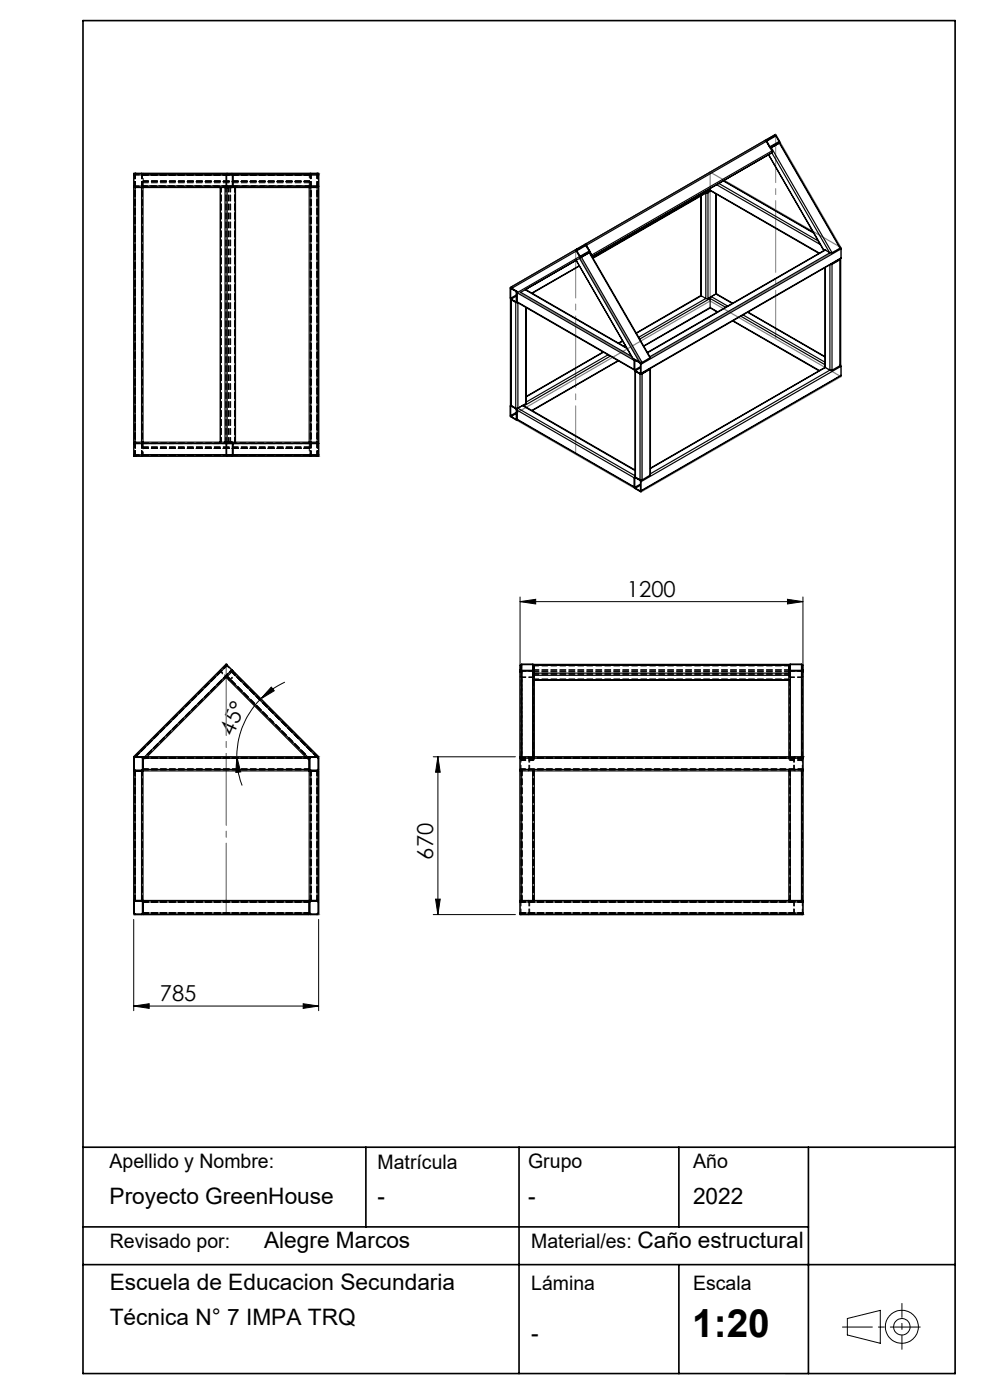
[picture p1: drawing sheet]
<svg xmlns="http://www.w3.org/2000/svg" width="210mm" height="297mm" viewBox="0 0 210 297" stroke-linecap="round" stroke-linejoin="round" font-family="sans-serif">
<g fill="none" stroke="#000" stroke-width=".21">
<path d="M110.3 127.6l3.3-.5v1zM110.3 126.6v66.4M110.3 127.6h60M167 127.1l3.3 .5-3.3 .5zM170.3 126.6v66.4M55.3 148.3a17.5 17.5 0 0 0-5.1 12.2M57.5 145.8l.7 .7-2.9 1.8zM60.4 144.7a17.6 17.6 0 0 0-5.1 3.6M50.2 160.5l.8 3.3-1 .1zM50.2 160.5a16.9 16.9 0 0 0 1.2 6.1M91.9 160.5h17.4M92.9 160.5l.5 3.3h-1z"/>
<path d="M92.9 160.5v33.5M28.4 195v19.4M67.6 195v19.4M91.9 194h17.4M92.4 190.7h1l-.5 3.3zM28.4 213.4l3.2-.5v1zM28.4 213.4h39.2M64.3 212.9l3.3 .5-3.3 .5zM179.7 279.7l7-1.7v7l-7-1.8zM166.5 291.4h5"/>
<circle cx="191.3" cy="281.5" r="1.74"/>
<circle cx="191.3" cy="281.5" r="3.5"/>
</g>
<path d="M178.4 281.5h17.1" fill="none" stroke="#000" stroke-width=".21" stroke-dasharray="6.3 1.3 1.3 1.3" stroke-dashoffset="-.3"/>
<path d="M191.3 276.5v9.7" fill="none" stroke="#000" stroke-width=".21" stroke-dasharray="6.3 1.3 1.3 1.3" stroke-dashoffset="3.4"/>
<path d="M17.6 4.4h185v287h-185zM17.6 243.4h185M77.6 243.4v16.9M110.1 243.4v48M144 243.4v16.9M171.5 243.4v48M17.6 260.3h153.9M17.6 268.3h185M144 268.3v23.1" fill="none" stroke="#000" stroke-width=".35"/>
<g fill="none" stroke="#808080" stroke-width=".25">
<path d="M28.4 36.8h.1M28.4 36.8v60M28.4 36.8h39.2M48 36.8v60M67.6 36.8h.1M67.6 36.8v60M150.6 36.5l-42.4 24.5M150.6 36.5l27.8 16M150.6 36.5v27.3M164.5 28.5l-13.9 8M164.5 28.5l13.9 24M164.5 28.5l-42.4 24.5"/>
<path d="M122.1 53l13.9 24M122.1 53l-13.9 8M178.4 52.5l-42.4 24.5M178.4 52.5v27.4M108.2 61v27.4M108.2 61l27.8 16M136 77v27.4M150.6 63.8l-42.4 24.6M150.6 63.8l27.8 16.1M178.4 79.9l-42.4 24.5M28.4 96.8h.1M28.4 96.8h39.2"/>
<path d="M67.6 96.8h.1M108.2 88.4l27.8 16M48 140.9h.1M48 140.9l19.6 19.6M48 140.9l-19.6 19.6M28.4 160.5h.1M28.4 160.5v33.5M28.4 160.5h39.2M67.6 160.5h.1M67.6 160.5v33.5M110.3 160.5h.1M110.3 160.5h60"/>
<path d="M170.3 160.5h.1M28.4 194h.1M28.4 194h39.2M67.6 194h.1M110.3 194h.1M110.3 194h60M110.3 194v-53.1h60v53.1M170.3 194h.1"/>
</g>
<path d="M164.5 71.9v-43.4M122.1 96.3v-43.3" fill="none" stroke="#808080" stroke-width=".21" stroke-dasharray="15.2 1.3 1.3 1.3" stroke-dashoffset="5"/>
<path d="M48 194v-53.1M110.3 194v-53.1M170.3 194v-53.1" fill="none" stroke="#808080" stroke-width=".21" stroke-dasharray="15.2 1.3 1.3 1.3" stroke-dashoffset=".1"/>
<path d="M48 36.8h.1M48 96.8h.1" fill="none" stroke="#808080" stroke-width=".21" stroke-dasharray="15.2 1.3 1.3 1.3"/>
<g fill="#000">
<path d="M57.5 145.8l.7 .7-2.9 1.8zM50.2 160.5l.8 3.3-1 .1z"/>
<path d="M92.9 160.5l.5 3.3h-1zM92.4 190.7h1l-.5 3.3z"/>
<path d="M28.4 213.4l3.2-.5v1zM64.3 212.9l3.3 .5-3.3 .5zM110.3 127.6l3.3-.5v1zM167 127.1l3.3 .5-3.3 .5z"/>
</g>
<g fill="none" stroke="#000" stroke-width=".25">
<path d="M28.7 36.8h-.3v60h.3M28.7 36.8h.1M28.7 39.8v54M28.7 36.8h38.6M28.8 36.8l-.4 .1v.2h19.6M30 39.8v54M30.3 39.8v54M46.7 39.8h.1M46.7 39.8v54M46.8 39.8h.9M46.8 39.8v54M47.7 39.8h.5"/>
<path d="M47.7 39.8v54M48 39.5l.2 .3M48 39.5h-19.6l.3 .3h18M48 37.1v2.4M48.1 37.1l.1-.2h1l.1 .2M48.1 39.5v.1h1.1l.1-.1M48.1 37.1v2.4M48.1 37.1h1.2M48.1 39.5h1.2M48.2 36.8l-.2 .3M48.2 39.8v54M48.2 39.8h1.7"/>
<path d="M49.2 36.8l.2 .3M49.3 37.1v2.4M49.4 39.5h18.2l-.4 .3h-17.2M49.4 39.5l-.2 .3M49.4 37.1v2.4M49.9 39.8h.1M49.9 39.8v54M50 39.8v54M65.6 39.8v54M65.9 39.8v54M67.1 36.8h.3l.2 .3h-18.2M67.3 36.8h.3v60h-.3"/>
<path d="M67.3 36.8h.1M67.3 39.8v54M150.6 40v.3M152 39.2l22 12.7M152.5 38.9l21.1 12.2M153.4 38.4l19.2 11.1M153.5 38.3l19 11M162.2 29.8l.4 .2M162.2 29.8l-38.1 22.1M162.6 30l.6 1.2 .4 .1M162.6 30l-38.2 22M162.6 30l1.1 2"/>
<path d="M162.6 29.6l1.9-1 .9 1.5-.1 .3M162.6 29.6v.4M162.6 29.6l-.4 .2M162.7 29.9l.6 1.2M163 32.8l11.7 20.4M163.6 31.3l-.2 .2M163.6 31.3l12.9 22.3M163.7 32v.4M163.7 32l-38.1 22.1M163.7 32.4l-.6 .4 11.7 20.3M163.7 32.4l-38.1 22M163.7 32.4l12.3 21.2"/>
<path d="M164.6 28.9l-.2-.2-1.7 1v.2M164.6 28.9l.6 1.1M164.6 28.9l-1.9 1M165.2 30v.2l-1.7 1-.2-.1M165.2 30l-1.9 1.1M165.3 30.4l.1-.1 12.8 22.2v.2M165.3 30.4l-1.7 .9M165.3 30.4l12.9 22.3M122.2 55.2l12 20.9M122.2 55.2l-10.7 6.2M122.2 55.2l-11.7 6.8 23.4 13.6M122.2 55.2h.1"/>
<path d="M122.2 53.3l.7 1.1M122.2 53.3l-13.7 7.9M122.2 55.2l12.3 21.3M122.3 52.8l-.1 .5M122.3 52.8l-13.9 8.1 .1 .3M122.4 53.2l.6 1.2M122.9 56.4l-10.1 5.8M122.9 56.4l-10 5.8M122.9 54.4l.4 .2M122.9 54.4l-13.3 7.7M122.9 54.8l12.7 22M122.9 54.8l-.7 .4"/>
<path d="M123.3 54.6l-.4 .2M123.3 54.6l12.9 22.3M124 51.9l.4 .1M124 51.9l-1.7 .9M124.1 51.9l.3 .1M124.1 51.9h-.1M124.2 52.1l-.1-.1-1.7 1v.2M124.2 52.1l.8 1.2M124.2 52.1l-1.8 1.1M124.4 52l.7 1.3-.1 .3M124.4 52l1.2 2.1M125 53.3l-.1 .2-1.7 1-.2-.1"/>
<path d="M125 53.3l-2 1.1M125 53.6l.1-.1 12.8 22.3v.1M125 53.6l-1.7 1M125 53.6l12.9 22.3M125.1 53.5l.4 .6M125.5 54.1v.2M125.5 54.1h-.1M125.6 54.1v.3M148.7 41.6l.1 21.2M148.8 41.5v21.3M149.7 41v22.3M150 40.8l.7-.4-24.9 14.4"/>
<path d="M150.2 40.9h-.4M150.2 40.9v22.4M150.5 40.5h.1M150.6 40.3l23.1 13.5M150.6 40.3l23.2 13.4M150.6 40.3l-24.8 14.4M150.8 40.5l-.6 .4M151.8 41.1v21.3M151.9 41.2v21M174.9 53.1v-.2l1.1 .7M175 53h.1M175 56.8l.1 21.2"/>
<path d="M175 53l-37.7 21.8M175.1 56.7v21.3M175.1 53.1l-37.7 21.7M176 53.6h.5M176 56.2v22.3M176.1 53.6l-38.2 22.1M176.5 56.1h-.3M176.5 56.1v22.4M176.9 55.7h.1M177.1 55.6h.1M178 55l-1.7 1M178 55h.1"/>
<path d="M178.1 55h-.1M178.2 52.4l.2 .4M178.2 52.7l-1.7 .9M178.2 55.1l-1.7 1M178.2 55.1v22.5M178.3 54.9l-.1 .2M178.3 55l-.1 22.6M178.4 54.7l-42.5 24.7M178.4 52.8l-42.4 24.5M178.4 52.8v1.9M178.4 54.7l-42.4 24.5M108.3 63.5l.1 22.5"/>
<path d="M108.3 63.2l.1 .3M108.3 61.3v1.9M108.4 61.1h-.1M108.4 61.1l-.2 .1v2.1l.2 .3M108.4 61.1l1.1 .6 .1 .4M108.4 61.3l1.1 .6v2.1M108.4 61.3h-.1M108.4 61.1h.1M108.4 63.6l1 .5M108.4 63.6v22.4M108.4 63.5l1 .5M108.5 61.2l1.1 .6v2.2"/>
<path d="M109.4 64.1l.3 .1M109.4 64.1v22.5M109.5 64h-.1M109.5 62.6l-1.2 .6M109.5 62.8l-1.1 .7M109.6 64l.1 .2 24.9 14.3M109.6 64v.2l-.2-.1M109.6 64.1v.1M109.6 62.1l24.9 14.4M109.6 64l24.9 14.4M109.9 64.2v22.4M111.4 61.5l21.6 12.4"/>
<path d="M111.5 61.4h.1M111.5 61.4l21.4 12.4M111.5 65.2v20.4M111.6 65.3l-.1 20.3M127.9 74.7l-16.3 9.4M128 74.7l-16.4 9.5M129 75.3l-17.4 10M129.4 75.6l-18.3 10.5M131.1 76.5l-18.3 10.6M131.2 76.5l-18.3 10.6M132 72.3l-.8 .5M132.1 72.4l-.8 .4"/>
<path d="M132.6 73.2l-.3 .2M132.8 73.6l-.1 .1M134.5 78.4l.3 .4M134.5 76.5l.2-.2 1 .6M134.7 76.3l-.2 .2M134.7 78.5l.1 .2M134.7 76.5v2M134.7 78.7l.1 22.5M134.7 76.3h-.1M134.8 76.5h-.1M134.8 76.5l1.1 .6v2.1M134.8 78.8l.9 .5"/>
<path d="M134.8 78.8v22.4M134.8 78.7l.9 .5M135.6 76.8l.6 .1M135.6 76.8l-1.1-.6v2.2M135.7 79.3h.5M135.7 76.9l.3 .4M135.7 76.9h.1M135.7 79.3v22.5M135.9 79.2h-.2M135.9 77.8l-1.2 .7M135.9 78l-1.1 .7M136 79.2l-.1 .2-.2-.1"/>
<path d="M136 77.3v1.9M136.2 79.3v22.5M136.6 79h.1M136.8 78.8v.1M137.8 78.3l-1.8 1M137.8 78.3h.1M137.9 75.9l-1.7 1M137.9 78.4l-1.7 .9M137.9 78.4v22.4M137.9 78.2v.2M138 78.2l-.1 22.6M148.7 62.7l-13.7 7.9"/>
<path d="M148.8 62.8l.9 .5M148.8 62.8l-13.8 7.9M149.7 63.3h.5M149.7 63.3l-14.2 8.2M150.6 65.2l1.6 1M150.6 63.3v1.9M150.6 63.3l3.3 1.9M150.6 65.2l1.6 .9M150.6 63.3l-14.9 8.6M150.6 65.2l-14 8.2M150.7 65.3l-14.1 8.1M150.9 62.9l-.3 .4"/>
<path d="M150.9 62.9l3.5 2M151.8 62.4l3.6 1.9M151.8 62.4l-1.6 .9M151.8 62.4l-.9 .5M151.8 62.4l3.5 2M151.9 62.2l-.1 .2M151.9 62.2l.1 .2M155.4 68.1l18.3 10.6M155.5 68l18.3 10.6M157.2 67.1l17.8 10.3M157.6 66.8l17.4 10M158.6 66.2l16.4 9.5"/>
<path d="M158.7 66.2l16.3 9.4M175 77.9l-37 21.4M175.1 78l.9 .5M175.1 78l-37.1 21.4M176 78.5h.5M176 78.5l-38 22M178.2 77.6l-1.7 .9M178.3 77.4l.1 .3M178.4 79.6l-42.5 24.7M178.4 77.7v1.9M178.4 77.7l-42.4 24.5M178.4 79.6l-42.4 24.5"/>
<path d="M28.7 96.8h.1M28.7 96.8h38.6M46.7 93.8h.1M46.7 93.8h-18.1l-.2 .3h19.6M46.8 93.8h.9M47.7 93.8h.5M48 96.5l.2 .3M48 96.5h-19.6l.1 .2 .3 .1M48 94.1v2.4M48.1 94.1l.1-.2h1l.1 .2M48.1 96.5l.1 .1h1l.1-.1M48.1 94.1h1.2"/>
<path d="M48.1 94.1v2.4M48.1 96.5h1.2M48.2 93.8l-.2 .3M48.2 93.8h1.7M49.2 93.8l.2 .3M49.3 94.1v2.4M49.4 96.5l-.2 .3M49.4 96.5h18.2l-.1 .2-.4 .1M49.4 94.1v2.4M49.9 93.8h.1M50 93.8h17.3l.3 .3h-18.2M67.3 96.8h.1"/>
<path d="M108.3 88.2l.1 .2M108.3 86.2v2M108.4 86h-.1M108.4 86l-.2 .1 .1 2.2 1.2 .8 .1-.2M108.4 86.2l1.1 .6v2.1M108.4 86.2h-.1M108.4 86l1 .6M108.4 88.4l1 .5M109.4 86.6h.5M109.4 86.6l.2 .4M109.5 88.9h-.1M109.5 87.5l-1.2 .7"/>
<path d="M109.5 87.7l-1.1 .7M109.6 88.9l.1 .2 24.9 14.3M109.6 89v.1M109.6 87v1.9M109.6 87l24.9 14.4M109.6 88.9l24.9 14.4M109.9 86.6l-.3 .4M109.9 86.6l24.8 14.3M110.8 86h.2l23.7 13.7M110.8 86l-.9 .6M110.8 86l23.9 13.8M111.5 85.6l-1.6 1"/>
<path d="M134.5 103.3l.2 .3 1.1 .7 .2-.2M134.5 101.4v1.9M134.7 103.4l.1 .2M134.7 101.4v2M134.7 101.1l-.2 .3M134.7 101.2h-.1M134.8 101.2h-.2l-.1 .2M134.8 101.4l1.1 .7v2M134.8 101.4h-.1M134.8 101.2l.9 .6M134.8 103.6l.9 .5M135.7 101.8h.5"/>
<path d="M135.7 101.8l.3 .4M135.9 104.1h-.2M135.9 102.7l-1.2 .7M135.9 102.9l-1.1 .7M136 102.2v1.9M137.9 100.8l-1.7 1M48 143.7l16.8 16.8h-33.6zM48.2 141.1l-.2-.2-19.6 19.6h.3M48.2 143.5l-.2 .2M48.2 141.1l-19.4 19.4M48.2 141.1l1 1M48.2 143.5l17.4 17.4"/>
<path d="M49.2 142.1l.2 .2M49.2 142.1l-18.9 18.8M49.2 142.6l-1 .9M49.2 142.6l17.9 17.9M49.4 142.3l-.2 .3M49.4 142.3l18.2 18.2h-.3M110.3 142.1l.4 .2M110.7 141l-.2 .1v1l.2 .1M110.7 142.3l-.4 .3M110.7 142.3h2.3M110.7 142.2h2.3M110.7 141h2.3"/>
<path d="M110.7 141v1.2M110.7 142.3v18.2M113 141l.2 .1v1l-.2 .1M113 142.3l.3 .3M113 141v1.2M113 142.3v18.2M113.3 142.8v.5M113.3 141.1h54M113.3 141.1l-.2-.2h-2.5l-.3 .2v19.4M113.3 142.1l-.3 .2M113.3 144.3h54M113.3 142.8h54"/>
<path d="M113.3 143.3h54M113.3 144.2h54M113.3 141.1v1.7M113.3 143.3v17.2M167.3 142.8v.5M167.3 141.1l.3-.2h2.5l.2 .1v19.5M167.3 142.1l.3 .2M167.3 141.1v1.7M167.3 143.3v17.2M167.6 142.3l-.3 .3M167.6 141l-.1 .1v1l.1 .1M167.6 142.3h2.4"/>
<path d="M167.6 142.2h2.4M167.6 141h2.4M167.6 141v1.2M167.6 142.3v18.2M170 142.3l.3 .3M170 141l.2 .1v1l-.2 .1M170 141v1.2M170 142.3v18.2M170.3 142.1l-.3 .2M28.5 160.7l1.7 .1-.1 2.6-1.6-.1zM28.7 163.5h-.3v27.5h.3M28.7 160.5l-.3 .2v2.6l.3 .2"/>
<path d="M28.7 160.5h1.6v2.7M28.7 163.5v27.5M28.7 163.5h1.3M30 163.5h.3M30 160.5l.3 .1v.3h35.3l.1-.3 .2-.1M30 163.5v27.5M30.3 163.2v.3M30.3 163.2l-.3 .3M30.3 163.5v27.5M30.3 163.5h35.3M30.3 163.2h35.3M65.6 163.2v.3"/>
<path d="M65.6 163.5h.3M65.6 163.2l.3 .3M65.6 163.5v27.5M65.8 160.7l1.6 .1-.1 2.6-1.5-.1zM65.9 163.5h1.4M65.9 163.5v27.5M67.3 163.5h.3v27.5h-.3M67.3 160.5l.3 .3v2.5l-.3 .2M67.3 160.5h-1.7v2.7M67.3 163.5v27.5M110.3 160.5h.4M110.3 163.5h.4"/>
<path d="M110.3 160.5v.4M110.3 163.2v.3M110.3 163.2h60M110.3 160.9h60M110.3 160.9v2.3M110.3 163.5v27.5M110.7 160.5h2.3M110.7 163.5h2.3M110.7 163.5v27.5M113 160.5h.3M113 163.5h.3M113 163.5v27.5"/>
<path d="M113.3 160.5h54.3M113.3 163.5h54M113.3 163.5v27.5M167.3 163.5h.3M167.3 163.5v27.5M167.6 160.5h2.4M167.6 163.5h2.4M167.6 163.5v27.5M170 160.5h.3M170 163.5h.3M170 163.5v27.5M170.3 160.5v.4"/>
<path d="M170.3 160.5h.1M170.3 163.2v.3M170.3 160.9v2.3M170.3 163.5v27.5M28.5 191.2l1.7 .1-.1 2.5h-1.6zM28.7 191l-.3 .2v2.6l.1 .2h1.7l.1-.3M28.7 191h1.3M30 191h.3M30 191l.3 .3M30.3 191v.3M30.3 193.7v.3h35.3v-.3M30.3 191.3v2.4"/>
<path d="M30.3 191h35.3M30.3 191.3h35.3M30.3 193.7h35.3M65.6 191h.3M65.6 191v.3M65.6 191.3v2.4M65.8 191.2l1.7 .1-.1 2.5h-1.6zM65.9 191l-.3 .3M65.9 191h1.4M67.3 191l.3 .3v2.6l-.2 .1h-1.6l-.2-.3M110.3 191h.4M110.3 193.7v.3h60v-.3"/>
<path d="M110.3 191v.3M110.3 191.3h60M110.3 193.7h60M110.3 191.3v2.4M110.7 191h2.3M113 191h.3M113.3 191h54M167.3 191h.3M167.6 191h2.4M170 191h.3M170.3 191v.3M170.3 191.3v2.4"/>
</g>
<path d="M30.4 38.5v-1.4M65.6 37.1v1.4M30.4 96.5v-1.4M65.6 95.1v1.4M48.8 144.1l1-1M48.9 144.2l1-1M49.2 142.1l-18.8 18.8M110.7 142.2v18.9M113 142.2v18.9M167.7 142.2v18.9M170 142.2v18.9M65.6 160.9l-17.4-17.4" fill="none" stroke="#000" stroke-width=".21" stroke-dasharray="1.3 .6" stroke-dashoffset=".7"/>
<g fill="none" stroke="#000" stroke-width=".21" stroke-dasharray="1.3 .6">
<path d="M28.4 39.5l.3 .3M28.5 39.5l.2 .1M28.6 37.1l.2-.2M28.7 39.8h.1M28.7 36.8l-.3 .3M28.7 39.6h.1M28.7 36.9l-.2 .2M28.8 39.6l-.2-.1M28.8 36.9h-.1M30 39.8l.4-.3M30 39.6l.2-.1M30.2 37.1l-.2-.2"/>
<path d="M30.4 37.1v-.2M30.4 38.8v-.3M30.4 36.9v-.1M30.4 39.8v-.2M30.4 37.1l-.4-.3M65.6 36.9v.2M65.6 38.5v.3M65.6 39.6v.2M65.6 36.8v.1M65.6 37.1l.3-.3M65.8 37.1l.1-.2M65.9 39.8l-.3-.3"/>
<path d="M65.9 39.6l-.1-.1M67.2 36.9l.2 .2M67.2 36.9h.1M67.3 39.8h-.1M67.3 36.8l.3 .3M67.3 39.6h-.1M67.3 36.9l.2 .2M67.4 39.5l-.2 .1M67.5 39.5l-.2 .1M67.6 39.5l-.3 .3M28.4 96.5l.3 .3M28.5 96.5l.2 .1"/>
<path d="M28.6 94.1l.2-.2M28.7 93.8l-.3 .3M28.7 96.6h.1M28.7 93.9l-.2 .2M28.8 96.6l-.2-.1M28.8 93.8h-.1M28.8 93.9h-.1M30 96.8l.4-.3M30 96.6l.2-.1M30.2 94.1l-.2-.2M30.4 93.9v-.1M30.4 96.8v-.2"/>
<path d="M30.4 94.1l-.4-.3M30.4 96.6v-.1M30.4 95.1v-.3M65.6 96.6v.2M65.6 93.8v.1M65.6 94.8v.3M65.6 96.5l.3 .3M65.8 96.5l.1 .1M65.9 93.8l-.3 .3M65.9 93.9l-.1 .2M67.2 93.9l.2 .2M67.2 96.6h.1"/>
<path d="M67.3 96.8l.3-.3M67.3 93.8h-.1M67.3 96.6l.2-.1M67.3 93.9h-.1M67.4 96.5l-.2 .1M67.5 94.1l-.2-.2M67.6 94.1l-.3-.3M46.8 142.1v.4M46.9 142.2v.2M48.1 141.2h-.2M48.2 141.1h-.4M48.5 144.2h.4"/>
<path d="M48.6 144.1h.2M49.8 143.1v-.2M49.9 143.2v-.4M110.5 142.1v.4M110.5 142.5l.2-.1M110.7 143.7l-.4-.2M110.7 143.6l-.2-.1M110.7 142.2v18.3M113 142.4l.2 .1M113 142.2v18.3M113.2 142.1v.4M113.2 143.5l-.2 .1"/>
<path d="M113.3 143.5l-.3 .2M167.5 142.5l.2-.1M167.5 142.1v.4M167.7 143.7l-.4-.2M167.7 143.6l-.2-.1M167.7 142.2v18.3M170 142.4l.2 .1M170 142.2v18.3M170.2 143.5l-.2 .1M170.2 142.1v.4M170.3 143.5l-.3 .2M110.3 160.9l.1 .3 .3 .1"/>
<path d="M110.3 163.2l.4 .3M110.5 160.9l.2 .2M110.5 160.5v.4M110.5 163.2l.2 .2M110.7 160.5l-.4 .3M110.7 160.7l-.2 .1M112 163.4l.2-.2M112 163.5l.3-.3M112.2 160.8l-.2-.1M112.3 160.8l-.3-.3M113 161.1l.2-.2M113 161.3l.3-.1v-.3"/>
<path d="M113.2 160.9v-.4M113.3 160.9v-.4M167.3 160.9l.1 .3 .3 .1M167.3 160.5v.4M167.5 160.9l.2 .2M167.5 160.5v.4M168.3 163.2l.4 .3M168.5 163.2l.2 .2M168.7 160.5l-.4 .3M168.7 160.7l-.2 .1M170 163.4l.2-.2M170 163.5l.3-.3"/>
<path d="M170 161.3l.3-.1v-.3M170 161.1l.2-.2M170.2 160.8l-.2-.1M170.2 160.9v-.4M170.3 160.8l-.3-.3M110.3 193.7l.4 .3M110.5 193.7l.2 .2M110.7 191l-.4 .3M110.7 191.2l-.2 .1M112 193.9l.2-.2M112 194l.3-.3M112.2 191.3l-.2-.1"/>
<path d="M112.3 191.3l-.3-.3M168.3 193.7l.4 .3M168.5 193.7l.2 .2M168.7 191l-.4 .3M168.7 191.2l-.2 .1M170 194l.3-.3M170 193.9l.2-.2M170.2 191.3l-.2-.1M170.3 191.3l-.3-.3"/>
</g>
<path d="M46.9 142.4l1.2 1.2M48 143.7l-1.2-1.2M49.3 142.4l-1.2-1.2" fill="none" stroke="#000" stroke-width=".21" stroke-dasharray="1.3 .6" stroke-dashoffset=".8"/>
<g fill="none" stroke="#000" stroke-width=".21" stroke-dasharray="1.3 .6" stroke-dashoffset=".2">
<path d="M28.7 36.8v60M30 36.8v60M30.4 37.1h35.2M30.4 38.5h35.2M30.4 38.8h35.2M30.4 38.6h35.2M65.6 37.1h-35.2M65.6 38.5h-35.2M65.8 36.8v60M65.9 36.8v60M67.2 36.9h-18M67.2 39.6h-18"/>
<path d="M67.3 36.8v60M67.4 37.1h-18.1M67.4 39.5h-18.1M67.5 36.8v60M28.5 96.8v-60M28.7 96.8v-60M30 96.8v-60M30.2 96.8v-60M30.4 95.1h35.2M30.4 96.5h35.2M65.6 96.5h-35.2M65.6 95.1h-35.2"/>
<path d="M65.6 94.8h-35.2M65.6 94.9h-35.2M65.9 96.8v-60M67.2 93.9h-18M67.2 96.6h-18M67.3 96.8v-60M67.4 94.1h-18.1M67.4 96.5h-18.1M48.1 141l-19.5 19.5M28.5 163.5v27.5M28.7 163.5v27.5M30 163.5v27.5"/>
<path d="M30.2 163.5v27.5M30.4 163.2h35.2M30.4 160.8h35.2M65.6 163.4h-35.2M65.6 163.2h-35.2M65.6 160.7h-35.2M65.6 160.8h-35.2M67.4 160.5l-18.1-18.1M110.3 163.2h60M110.3 160.8h60M110.5 160.5v-18M110.7 163.5v27.5"/>
<path d="M110.7 160.5v-18.1M113 163.5v27.5M113 160.5v-18.1M113.2 160.5v-18M167.5 160.5v-18M167.7 160.5v-18.1M170 160.5v-18.1M170.2 160.5v-18M170.3 163.2h-60M170.3 163.4h-60M170.3 160.7h-60M170.3 160.8h-60"/>
<path d="M28.7 191v-27.5M30 191v-27.5M30.4 191.3h35.2M30.4 191.2h35.2M30.4 193.9h35.2M30.4 193.7h35.2M65.6 193.7h-35.2M65.6 191.3h-35.2M65.8 191v-27.5M65.9 191v-27.5M67.3 191v-27.5M67.5 191v-27.5"/>
<path d="M110.3 193.7h60M110.3 193.9h60M110.3 191.2h60M110.3 191.3h60M110.5 191v-27.5M110.7 191v-27.5M113 191v-27.5M113.2 191v-27.5M167.5 191v-27.5M167.7 191v-27.5M170 191v-27.5M170.2 191v-27.5"/>
<path d="M170.3 191.3h-60M170.3 193.7h-60"/>
</g>
<path d="M49.4 37.1h-19M49.4 39.5h-19M49.4 94.1h-19M49.4 96.5h-19M49.3 142.2l-18.9 18.9M110.7 142.3v19M113 142.3v19M167.7 142.3v19M170 142.3v19M31.2 160.5l-.8 .8M65.6 161.3l-.8-.8M65.6 161.1l-17.5-17.5" fill="none" stroke="#000" stroke-width=".21" stroke-dasharray="1.3 .6" stroke-dashoffset=".6"/>
<g fill="none" stroke="#000" stroke-width=".21" stroke-dasharray="1.3 .6" stroke-dashoffset=".3">
<path d="M46.9 39.8v54M48.1 37.1h-17.7M48.1 39.5h-17.7M46.8 93.8v-54M46.9 93.8v-54M47.9 93.8v-54M48.1 93.8v-54M48.1 94.1h-17.7M48.1 96.5h-17.7M48.5 93.8v-54M48.6 93.8v-54M48.8 93.8v-54"/>
<path d="M48.9 93.8v-54M49.8 93.8v-54M49.9 93.8v-54M48.2 141.1l-19.4 19.4M110.7 140.9v19.6M113 140.9v19.6M113.3 143.1h54M113.3 142.9h54M113.3 144.2h54M113.3 144.1h54M113.3 142.4h54M113.3 141.1h54"/>
<path d="M113.3 141.2h54M113.3 142.2h54M113.3 142.1h54M113.3 142.5h54M167.3 141.2h-54M167.7 140.9v19.6M170 140.9v19.6M67.2 160.5l-18-18"/>
</g>
<g fill="none" stroke="#000" stroke-width=".21" stroke-dasharray="1.3 .6" stroke-dashoffset=".4">
<path d="M28.6 39.5v-2.4M30.4 39.6v-.8M48.1 37.1h-19.5M48.1 39.5h-19.5M65.6 37.1h-17.6M65.6 39.5h-17.6M65.6 38.8v.8M67.4 37.1v2.4M28.6 96.5v-2.4M30.4 94.8v-.9M48.1 94.1h-19.5M48.1 96.5h-19.5"/>
<path d="M65.6 94.1h-17.6M65.6 96.5h-17.6M65.6 93.9v.9M67.4 94.1v2.4M110.7 142.4h2.3M113 143.6h-2.3M113 143.7h-2.3M167.7 142.4h2.3M170 143.6h-2.3M170 143.7h-2.3M31.2 160.5h-.8M65.6 160.5h-.8"/>
<path d="M110.5 160.8v2.4M110.7 161.1h2.3M110.7 161.3h2.3M110.7 161.3v-17.6M112.2 163.2v-2.4M112.3 163.2v-2.4M113 161.3v-17.6M167.7 161.3h2.3M167.7 161.1h2.3M167.7 161.3v-17.6M168.3 160.8v2.4M168.5 160.8v2.4"/>
<path d="M170 161.3v-17.6M170.2 163.2v-2.4M110.5 191.3v2.4M112.2 193.7v-2.4M112.3 193.7v-2.4M168.3 191.3v2.4M168.5 191.3v2.4M170.2 193.7v-2.4"/>
</g>
<path d="M48.2 36.9h-19.4M48.2 39.6h-19.4M65.6 37.1h-17.5M65.6 39.5h-17.5M48.2 93.9h-19.4M48.2 96.6h-19.4M65.6 94.1h-17.5M65.6 96.5h-17.5M110.7 161.1v-17.5M113 161.1v-17.5M167.7 161.1v-17.5M170 161.1v-17.5" fill="none" stroke="#000" stroke-width=".21" stroke-dasharray="1.3 .6" stroke-dashoffset=".5"/>
<path d="M28.7 39.8v-3M30 39.8v-3M65.9 36.8v3M67.3 36.8v3M28.7 96.8v-3M30 96.8v-3M65.9 93.8v3M67.3 93.8v3" fill="none" stroke="#000" stroke-width=".21" stroke-dasharray="1.3 .6" stroke-dashoffset=".1"/>
<text font-size="8.2" x="146.8" y="283.6">1:20</text>
<g font-size="4.8">
<text x="23.2" y="255.5">Proyecto GreenHouse</text>
<text x="80.1" y="255.5">-</text>
<text x="112" y="255.5">-</text>
<text x="147" y="255.5">2022</text>
<text x="56" y="264.6">Alegre Marcos</text>
<text x="23.3" y="273.6">Escuela de Educacion Secundaria</text>
<text x="23.3" y="281.1">Técnica N° 7 IMPA TRQ</text>
<text x="112.7" y="284.4">-</text>
</g>
<g font-size="4.7">
<text x="133" y="126.6">1200</text>
<text x="49.4" y="156.2" transform="rotate(-66 49.4 156.2)">45°</text>
<text x="91.9" y="182.3" transform="rotate(-90 91.9 182.3)">670</text>
<text x="33.9" y="212.4">785</text>
</g>
<g font-size="4.2">
<text x="23.2" y="247.8">Apellido y Nombre:</text>
<text x="80.1" y="248">Matrícula</text>
<text x="112" y="247.8">Grupo</text>
<text x="147" y="247.8">Año</text>
<text x="23.3" y="264.8">Revisado por:</text>
<text x="112.7" y="264.8">Material/es: Caño estructural</text>
<text x="112.7" y="273.7">Lámina</text>
<text x="147" y="273.7">Escala</text>
</g>
</svg>
